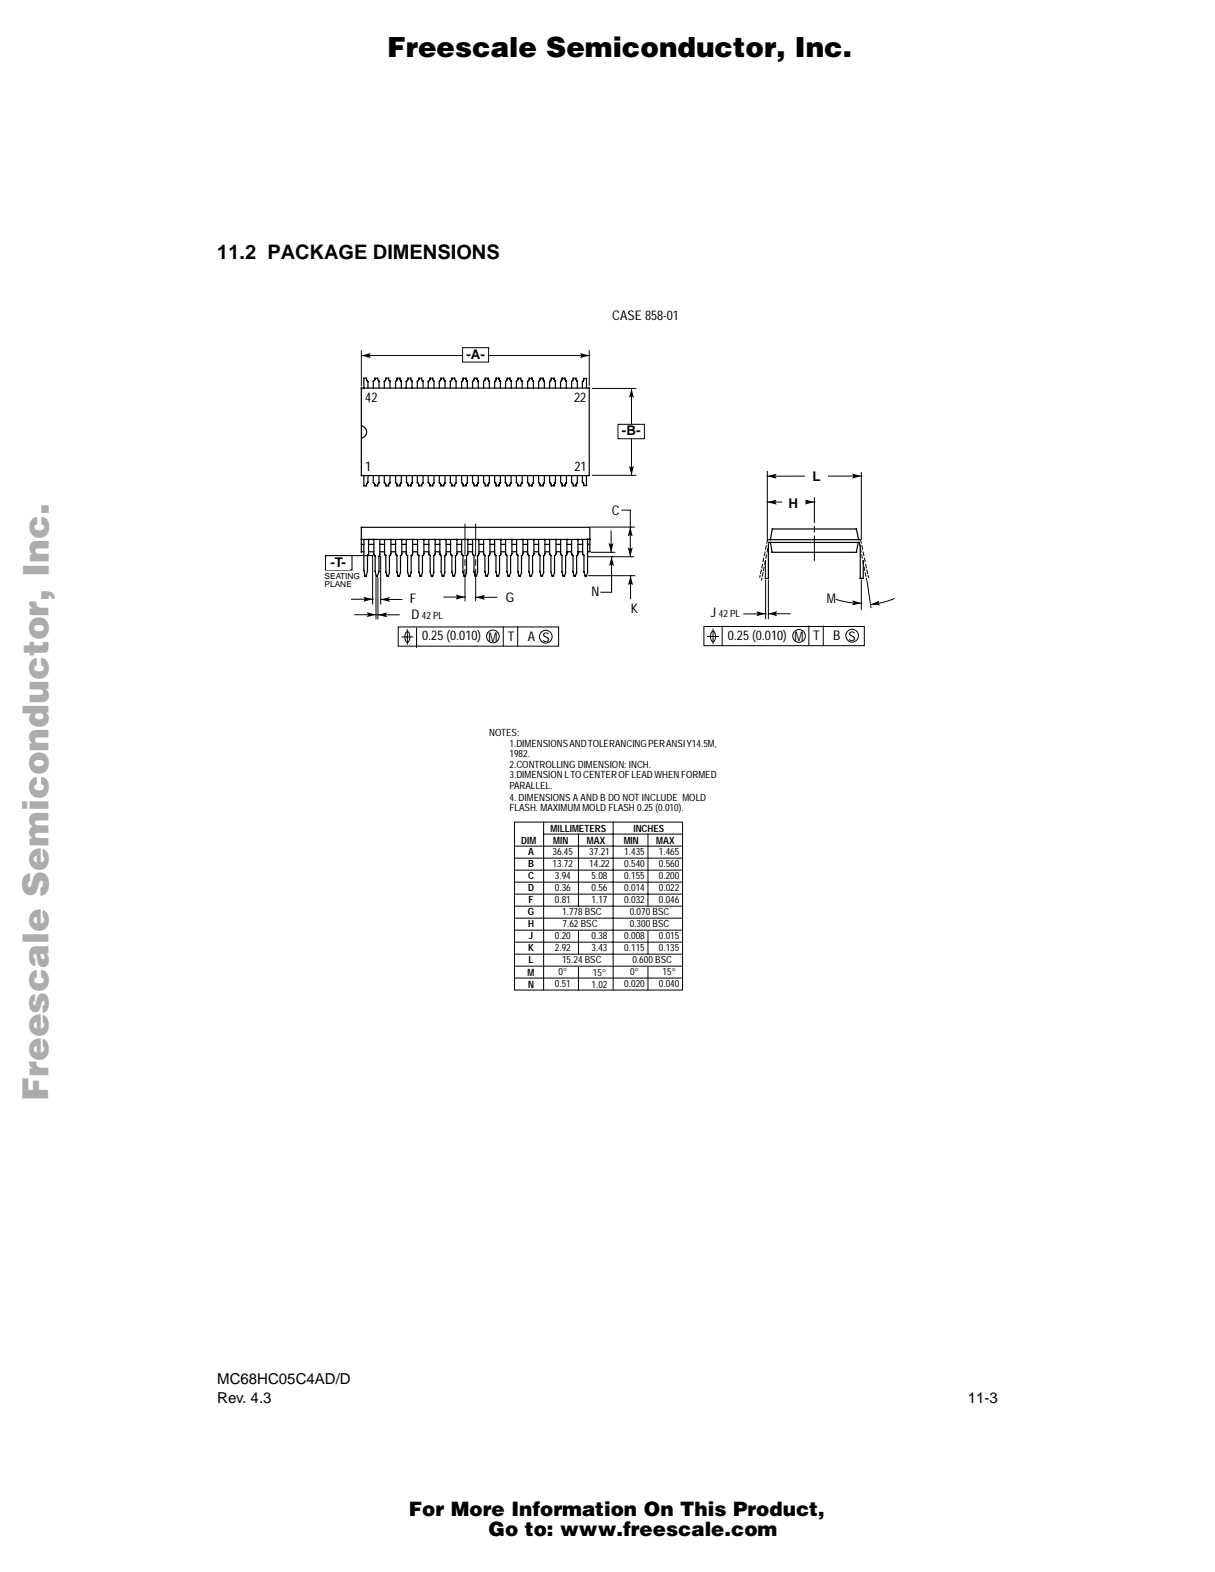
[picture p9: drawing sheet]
<svg xmlns="http://www.w3.org/2000/svg" width="216mm" height="279mm" viewBox="0 0 216 279" stroke-linecap="round" stroke-linejoin="round" font-family="sans-serif">
<g fill="none" stroke="#000" stroke-width=".18">
<path d="M64.2 62.3v6.2M104.7 62.3v6.2M105.3 69h7.7M112.2 69v15.5M57.9 98.8h8.3M66.2 98.8v8.6M67.6 98.9v8.5M82.6 93.2v5.6M82.6 99.5v1M84.5 93.2v5.6M84.5 99.5v1M104.5 99h8.1"/>
<path d="M105.1 98.2h4.2M105.1 93.7h7.6M105.3 84.5h7.7M136 99.7l-.1 .6M136 99.6v3.2h.5M136.2 98.6l-.1 .6M136.3 83.8v12.1M136.4 95.9l-.1 .6M136.4 97.5l-.1 .6M136.6 96.4l-.1 .6M144.7 88.5v4.3M144.7 93.6v.9"/>
<path d="M144.7 95.3v4.3M152.7 96.4l.1 .6M152.9 97.5l.1 .6M152.9 95.9l.2 .6M153.1 84v11.8M153.1 98.6l.1 .6M153.2 97l.1 .6M153.3 99.7l.1 .6M153.4 98.1l.1 .6M153.6 99.2l.1 .6M66.8 102.7v7.3M67.2 102.7v7.3"/>
<path d="M82.6 101.2v5.6M84.5 101.2v5.6M104.6 102.3h8.2M135.4 102.8l-.1 .3M135.6 101.8l-.1 .6M135.8 100.8l-.1 .6M136 103.1v6.9M136.5 103.1v6.9M153.1 103.1v5.2M153.5 100.8l.2 .6M153.7 101.8l.2 .6M153.8 100.3l.2 .6"/>
<path d="M153.9 102.8l.1 .3M154 101.3l.2 .6M154.1 103.3l.7 4.7M154.2 102.3l.1 .3M91.4 158.9h29.9M115.1 148.3v12.8M91.4 171.7h29.9M91.4 173.8h29.9M115.1 165.5v4.1M115.1 171.9v4.1"/>
</g>
<g fill="none" stroke="#000" stroke-width=".21">
<path d="M64.2 69h40.5v15.5h-40.5zM64.7 69v-1.8h.4l.3 .6v1.2M67.3 68.9v-1.2l-.2-.5h-.5v.2l-.3 .4v1.2M69.3 68.9v-1.2l-.2-.3v-.2h-.5l-.1 .4-.2 .2v1.2M70.3 69v-1.2l.2-.1 .1-.5h.5v.2l.2 .4v1.2M73.2 68.9v-1.2l-.2-.5h-.5l-.1 .5-.2 .1v1.2M75.2 68.9v-1.2l-.3-.3v-.2h-.5l-.1 .4-.1 .2v1.2M76.1 69v-1.2l.2-.1 .1-.5h.5l.2 .6v1.2M79.1 68.9v-1.2l-.3-.5h-.4v.2l-.3 .4v1.2M80 69v-1.2l.2-.1 .1-.5h.5v.2l.2 .4v1.2M82 69v-1.2l.2-.1 .1-.5h.5v.2l.3 .4v1.2M85 68.9v-1.2l-.2-.5h-.5v.2l-.3 .4v1.2"/>
<path d="M87 68.9v-1.2l-.3-.3v-.2h-.5v.2l-.3 .4v1.2M87.9 69v-1.2l.2-.1 .1-.5h.5v.2l.2 .4v1.2M90.9 68.9v-1.2l-.3-.3v-.2h-.5v.2l-.3 .4v1.2M92.8 68.9v-1.2l-.3-.3v-.2h-.5l-.1 .4-.1 .2v1.2M94.8 68.9v-1.2l-.2-.5h-.5v.2l-.3 .4v1.2M96.7 68.9v-1.2l-.2-.5h-.5v.2l-.3 .4v1.2M98.7 68.9v-1.2l-.2-.3v-.2h-.5v.2l-.3 .4v1.2M100.6 68.9v-1.2l-.2-.3v-.2h-.5l-.1 .4-.2 .2v1.2M102.6 68.9v-1.2l-.2-.5h-.5v.2l-.3 .4v1.2M103.5 68.9v-1l.3-.6h.4v1.6M64.2 95.9h40.6M64.7 84.6v1.7h.4l.3-.6v-1.1"/>
<path d="M65.5 98.1h.9M65.5 95.9v2.6l-.2 .3v2.8l-.3 .8h-.2l-.1-1v-5.5M66.4 95.9v2.6l.3 .3v2.8l.2 .8h.1l.3-.8 .2-5.7M67.3 84.5v1.3l-.2 .5h-.5l-.1-.4-.2-.1v-1.2M67.5 98.1h.8M68.3 84.5v1.3l.2 .1 .1 .4h.5v-.2l.2-.3v-1.3M69.5 95.9v2.5l-.3 .4v2.9l-.2 .7h-.2l-.2-.8v-2.9l-.2-.1-.1-.3v-2.4M69.5 98.1h.8M70.3 84.5v1.3l.2 .1 .1 .4h.5v-.2l.2-.3v-1.3M71.4 95.9v2.5l-.2 .4v2.9l-.2 .7h-.3l-.2-.8v-2.9l-.2-.1v-.3v-2.4M71.4 98.1h.8M72.2 84.5v1.3l.2 .1 .1 .4h.5l.3-.5v-1.3"/>
<path d="M73.3 95.9v2.5l-.2 .4v2.9l-.2 .7h-.3l-.2-.8v-2.9l-.2-.1v-.3v-2.4M73.3 98.1h.9M75.2 84.5v1.3l-.3 .3v.2h-.5l-.1-.4-.1-.1v-1.2M75.3 95.9v2.5l-.2 .4v2.9l-.2 .7h-.3l-.2-.8v-2.9l-.2-.1v-.3v-2.4M75.3 98.1h.9M76.1 84.5v1.3l.2 .1 .1 .4h.5l.2-.5v-1.3M77.3 95.9v2.5l-.2 .4v2.9l-.2 .7h-.3l-.2-.8v-2.9l-.2-.1v-.3v-2.4M77.3 98.1h.9M79.1 84.5v1.3l-.3 .5h-.4l-.2-.4-.1-.1v-1.2M79.3 95.9v2.5l-.3 .4v2.9l-.2 .7h-.2l-.2-.8v-2.9l-.2-.1v-.3v-2.4M79.3 98.1h.8M80 84.5v1.3l.2 .1 .1 .4h.5v-.2l.2-.3v-1.3"/>
<path d="M81.2 95.9v2.5l-.3 .4v2.9l-.2 .7h-.2l-.2-.8v-2.9l-.2-.1v-.3v-2.4M81.2 98.1h.8M82 84.5v1.3l.2 .1 .1 .4h.5v-.2l.3-.3v-1.2M83.1 95.9v2.5l-.2 .4v2.9l-.2 .7h-.2l-.2-.8v-2.9l-.2-.1-.1-.3v-2.4M83.1 98.1h.9M84 84.6v1.2l.2 .1 .1 .4h.5l.2-.5v-1.2M85.1 95.9v2.5l-.2 .4v2.9l-.2 .7h-.3l-.2-.8v-2.9l-.2-.4v-2.4M85.1 98.1h.8M87 84.5v1.3l-.3 .3v.2h-.5l-.1-.4-.2-.1v-1.2M87.1 95.9v2.5l-.3 .4v2.9l-.2 .7h-.2l-.2-.8v-2.9l-.2-.1-.1-.3v-2.4M87.1 98.1h.8M87.9 84.5v1.3l.2 .1 .1 .4h.5v-.2l.2-.3v-1.2"/>
<path d="M89 95.9v2.5l-.2 .4v2.9l-.2 .7h-.3l-.2-.8v-2.9l-.2-.1v-.3v-2.4M89 98.1h.8M89.8 84.5v1.3l.2 .1 .1 .4h.5l.2-.5v-1.2M91 95.9v2.5l-.3 .4v2.9l-.2 .7h-.2l-.2-.8v-2.9l-.3-.4v-2.4M91 98.1h.8M92.8 84.5v1.3l-.3 .3v.2h-.5l-.1-.4-.1-.1v-1.2M92.9 95.9v2.5l-.2 .4v2.9l-.2 .7h-.3l-.2-.8v-2.9l-.2-.1v-.3v-2.4M93 98.1h.8M94.8 84.5v1.3l-.3 .3v.2h-.5v-.4l-.2-.1v-1.2M94.9 95.9v2.5l-.3 .4v2.9l-.2 .7h-.2l-.2-.8v-2.9l-.2-.1v-.3v-2.4M94.9 98.1h.8M96.7 84.5v1.3l-.2 .5h-.5l-.1-.4-.2-.1v-1.2"/>
<path d="M96.8 95.9v2.5l-.2 .4v2.9l-.2 .7h-.2l-.2-.8v-2.9l-.3-.4v-2.4M96.8 98.1h.8M97.7 84.6v1.2l.2 .1 .1 .4h.5v-.2l.2-.3v-1.2M98.8 95.9v2.5l-.3 .4v2.9l-.2 .7h-.2l-.2-.8v-2.9l-.2-.1v-.3v-2.4M98.9 98.1h.7M99.6 84.5v1.3l.2 .1 .1 .4h.5v-.2l.3-.3v-1.3M100.7 95.9v2.5l-.2 .4v2.9l-.2 .7h-.2l-.2-.8v-2.9l-.2-.1-.1-.3v-2.4M100.7 98.1h.8M102.6 84.5v1.3l-.2 .5h-.5l-.1-.4-.2-.1v-1.2M102.7 95.9v2.5l-.2 .4v2.9l-.2 .7h-.3l-.2-.8v-2.9l-.2-.4v-2.4M102.7 98.1h.8M103.5 84.5v1.2l.3 .6h.4v-1.8"/>
<path d="M104.4 98.1l.4-.1v-4.3h-40.6v4.4h.5M104.4 95.8v5.9l-.2 .7h-.2l-.2-.8v-2.9l-.2-.1-.1-.3v-2.4M136.4 95.9h16.5M136.5 96.9v5.9M136.6 96.4h16.1M136.9 96.4l.3 1.7M137.2 94.1l-.3 1.8M137.3 94h14.9l.4 1.9M152.5 96.4l-.3 1.8h-15M152.9 96.9v5.9h.5v-3.2"/>
</g>
<path d="M64.2 63.2l1.7-.5-.3 .5 .3 .4zM103.1 62.7l1.6 .5-1.6 .4 .2-.4zM112.2 69l.4 1.7-.4-.3-.4 .3zM108.1 96.5l.5 .3 .4-.3-.4 1.7zM111.8 82.8l.4 .3 .4-.3-.4 1.7zM81 105.7l1.6 .4-1.6 .5 .2-.5zM84.5 106.2l1.7-.5-.3 .5 .3 .4zM108.7 99l.4 1.6-.4-.3-.5 .3z" fill="#000"/>
<path d="M64.2 63.2h40.5zM108.6 94.4v3.8zM78.9 106.1h3.7zM84.5 106.2h3.8zM108.7 99v6.2z" fill="#000" stroke="#000" stroke-width=".18"/>
<g fill="#fff" stroke="#000" stroke-width=".18">
<path d="M109.8 75.4h4.7v2.6h-4.7z" fill-rule="evenodd"/>
<path d="M57.9 98.8h4.6v2.5h-4.6z" fill-rule="evenodd"/>
</g>
<g fill="#fff">
<path d="M110 75.7h4.3v2h-4.3z" fill-rule="evenodd"/>
<path d="M58 99.1h4.2v2.1h-4.2z" fill-rule="evenodd"/>
</g>
<g fill="none" stroke="#000" stroke-width=".18">
<path d="M67.2 109.3h3.7M148.6 106.5l2 .5 1.3 .2M158.9 106.4l-2.1 .7-2.1 .4M91.4 146.1h29.9v29.9h-29.9zM91.4 150.4h29.9M91.4 154.7h29.9M91.4 152.5h29.9M91.4 156.8h29.9M96.6 146.1v29.9M96.6 148.3h24.7M102.8 148.3v12.8M109 146.1v29.9"/>
<path d="M91.4 163.2h29.9M91.4 161.1h29.9M91.4 165.3h29.9M91.4 167.5h29.9M91.4 169.6h29.9"/>
</g>
<g fill="#000">
<path d="M111.6 97.3l.4 .3 .4-.3-.4 1.7zM112 93.7l.4 1.6-.4-.2-.4 .2zM136.3 84.6l1.7-.4-.3 .4 .3 .5zM136.3 89.2l1.7-.4-.3 .4 .3 .5zM143 88.8l1.7 .4-1.7 .5 .3-.5zM151.4 84.2l1.7 .4-1.7 .5 .3-.5zM64.6 106.1l1.6 .4-1.6 .5 .2-.5zM65.2 108.8l1.6 .5-1.6 .4 .2-.4zM67.2 109.3l1.6-.4-.3 .4 .3 .4zM67.6 106.5l1.7-.4-.3 .4 .3 .5zM112 102.3l.5 1.7-.5-.3-.4 .3zM134.4 108.6l1.6 .5-1.6 .4 .3-.4z"/>
<path d="M136.5 109.1l1.6-.5-.2 .5 .2 .4zM151.5 106.7l1.6 .5-1.7 .4 .3-.4zM154.7 107.5l1.6-.8-.2 .5 .3 .4z"/>
</g>
<g fill="#000" stroke="#000" stroke-width=".18">
<path d="M110.5 90.7h1.5zM112 93.7v5.3zM112 90.7v2.9zM136.3 89.2h8.4zM136.3 84.6h16.8zM62.5 106.5h3.7zM63 109.3h3.8zM67.6 106.5h3.8zM106.8 105.3h1.9zM112 102.3v4.1zM132.2 109.1h3.7zM136.6 109.1h3.8z"/>
<path d="M151.9 107.2h1.2z"/>
</g>
<g fill="#fff">
<path d="M139.4 88.2h2.5v2.7h-2.5z" fill-rule="evenodd"/>
<path d="M143.5 83.4h2.6v2.6h-2.6z" fill-rule="evenodd"/>
<path d="M139 88.5h4v2.4h-4z" fill-rule="evenodd"/>
<path d="M143.1 83.7h4v2.4h-4z" fill-rule="evenodd"/>
</g>
<g fill="none" stroke="#000" stroke-width=".18">
<path d="M135.7 99.2l-.1 .6M135.9 98.1l-.1 .6M136.2 97l-.2 .6M70.8 111.4h28.5v3.4h-28.5zM71.4 113.2h2M72.2 112.3l.2-.1a1.27 1.27 0 0 1 0 2 1.31 1.31 0 0 1-.2-1.9zM72.4 111.9v2.6M74 111.7v3.4M89.4 111.4v3.4M92 111.4v3.4M125.1 111.3h28.5v3.5h-28.5zM125.7 113.1h2"/>
<path d="M126.5 112.2h.2a1.27 1.27 0 0 1 0 1.9 1.31 1.31 0 0 1-.2-1.9zM126.7 111.8v2.6M128.3 111.3v3.4M135.1 102.3l-.1 .3M135.3 101.3l-.1 .6M135.5 100.3l-.1 .6M143.7 111.3v3.4M146.3 111.3v3.4M102.8 165.5v4.1M102.8 171.9v4.1"/>
<circle cx="87.6" cy="113.1" r="1.13"/>
<circle cx="97" cy="113.1" r="1.13"/>
</g>
<g fill="none" stroke="#000" stroke-width=".21">
<path d="M64.2 75.7a1.07 1.07 0 0 1 1 1.1 1.07 1.07 0 0 1-1 1M64.2 96.8h.5M65.5 96.8h.9M67.5 96.8h.8M69.5 96.8h.8M71.4 96.8h.8M73.3 96.8h.9M75.3 96.8h.9M77.3 96.8h.9M79.3 96.8h.8M81.2 96.8h.8M83.1 96.8h.9"/>
<path d="M85.1 96.8h.8M87.1 96.8h.8M89 96.8h.8M91 96.8h.8M93 96.8h.8M94.9 96.8h.8M96.8 96.8h.8M98.9 96.8h.7M100.7 96.8h.8M102.7 96.8h.8M104.4 96.7h.4"/>
</g>
<path d="M82.3 62.1h4.5v2h-4.5z" fill-rule="evenodd" fill="#fff"/>
<g fill="none" stroke="#000" stroke-width=".18">
<path d="M82.2 61.8h4.6v2.6h-4.6z"/>
<circle cx="142" cy="113" r="1.13"/>
<circle cx="151.4" cy="113" r="1.13"/>
</g>
<text font-size="6.4" fill="#acacac" x="8.6" y="195.7" transform="rotate(-90 8.6 195.7)">Freescale Semiconductor, Inc...</text>
<text font-size="4.9" x="68.8" y="10.1">Freescale Semiconductor, Inc.</text>
<text font-size="3.6" x="38.6" y="46.1">11.2 PACKAGE DIMENSIONS</text>
<g font-size="3.5">
<text x="72.7" y="269.4">For More Information On This Product,</text>
<text x="86.8" y="272.9">Go to: www.freescale.com</text>
</g>
<g font-size="2.7">
<text x="38.6" y="246">MC68HC05C4AD/D</text>
<text x="38.6" y="249.3">Rev. 4.3</text>
<text x="172" y="249.3">11-3</text>
</g>
<g font-size="2.4">
<text x="108.8" y="56.9">CASE 858-01</text>
<text x="82.9" y="63.8">-A-</text>
<text x="64.9" y="71.4">42</text>
<text x="102" y="71.4">22</text>
<text x="110.5" y="77.4">-B-</text>
<text x="64.9" y="83.8">1</text>
<text x="102.1" y="83.8">21</text>
<text x="144.4" y="85.4">L</text>
<text x="108.7" y="91.5">C</text>
<text x="140.1" y="90.2">H</text>
<text x="58.7" y="100.8">-T-</text>
<text x="72.8" y="107.3">F</text>
<text x="89.9" y="107">G</text>
<text x="105.1" y="106">N</text>
<text x="146.9" y="107.2">M</text>
<text x="73.1" y="110">D</text>
<text x="75" y="113.8">0.25 (0.010) M</text>
<text x="90.2" y="113.8">T</text>
<text x="93.8" y="113.8">A S</text>
<text x="112.1" y="108.9">K</text>
<text x="126.3" y="109.6">J</text>
<text x="129.3" y="113.8">0.25 (0.010) M</text>
<text x="144.5" y="113.8">T</text>
<text x="148.1" y="113.8">B S</text>
</g>
<g font-size="1.8">
<text x="74.9" y="110">42 PL</text>
<text x="127.7" y="109.6">42 PL</text>
<text x="86.9" y="130.9">NOTES:</text>
<text x="90.5" y="132.7">1.DIMENSIONS AND TOLERANCING PER ANSI Y14.5M,</text>
<text x="90.5" y="134.6">1982.</text>
<text x="90.5" y="136.5">2.CONTROLLING DIMENSION: INCH.</text>
<text x="90.5" y="138.2">3.DIMENSION L TO CENTER OF LEAD WHEN FORMED</text>
<text x="90.5" y="140.2">PARALLEL.</text>
<text x="90.5" y="142.3">4. DIMENSIONS A AND B DO NOT INCLUDE MOLD</text>
<text x="90.5" y="144.2">FLASH. MAXIMUM MOLD FLASH 0.25 (0.010).</text>
<text x="97.8" y="147.9">MILLIMETERS</text>
<text x="112.6" y="147.9">INCHES</text>
<text x="92.6" y="150.1">DIM</text>
<text x="93.8" y="152">A</text>
<text x="93.8" y="154.1">B</text>
<text x="98.2" y="152">36.45</text>
<text x="98.2" y="154.1">13.72</text>
<text x="98.3" y="150.1">MIN</text>
<text x="104.3" y="150.1">MAX</text>
<text x="104.7" y="152">37.21</text>
<text x="104.7" y="154.1">14.22</text>
<text x="110.8" y="150.1">MIN</text>
<text x="110.9" y="152">1.435</text>
<text x="110.9" y="154.1">0.540</text>
<text x="116.6" y="150.1">MAX</text>
<text x="117.1" y="152">1.465</text>
<text x="117.1" y="154.1">0.560</text>
<text x="93.8" y="156.3">C</text>
<text x="93.8" y="158.4">D</text>
<text x="93.9" y="160.6">F</text>
<text x="98.6" y="156.3">3.94</text>
<text x="98.6" y="158.4">0.36</text>
<text x="98.6" y="160.5">0.81</text>
<text x="105.1" y="156.3">5.08</text>
<text x="105.1" y="158.4">0.56</text>
<text x="105.1" y="160.6">1.17</text>
<text x="110.9" y="156.3">0.155</text>
<text x="110.9" y="158.4">0.014</text>
<text x="110.9" y="160.5">0.032</text>
<text x="117.1" y="156.3">0.200</text>
<text x="117.1" y="158.4">0.022</text>
<text x="117.1" y="160.5">0.046</text>
<text x="93.8" y="162.7">G</text>
<text x="93.8" y="164.8">H</text>
<text x="93.9" y="167">J</text>
<text x="98.6" y="166.9">0.20</text>
<text x="99.9" y="162.6">1.778 BSC</text>
<text x="100" y="164.8">7.62 BSC</text>
<text x="105.1" y="167">0.38</text>
<text x="110.9" y="166.9">0.008</text>
<text x="111.9" y="162.6">0.070 BSC</text>
<text x="111.9" y="164.8">0.300 BSC</text>
<text x="117.1" y="166.9">0.015</text>
<text x="93.7" y="173.4">M</text>
<text x="93.8" y="169.1">K</text>
<text x="93.9" y="171.2">L</text>
<text x="98.6" y="169.1">2.92</text>
<text x="99.3" y="173.3">0°</text>
<text x="99.9" y="171.1">15.24 BSC</text>
<text x="105.1" y="169.1">3.43</text>
<text x="105.4" y="173.4">15°</text>
<text x="110.9" y="169.1">0.115</text>
<text x="112" y="173.3">0°</text>
<text x="112.4" y="171.1">0.600 BSC</text>
<text x="117.1" y="169.1">0.135</text>
<text x="117.7" y="173.4">15°</text>
<text x="93.8" y="175.5">N</text>
<text x="98.6" y="175.5">0.51</text>
<text x="105.1" y="175.5">1.02</text>
<text x="110.9" y="175.5">0.020</text>
<text x="117.1" y="175.5">0.040</text>
</g>
<g font-size="1.5">
<text x="57.7" y="102.9">SEATING</text>
<text x="57.7" y="104.3">PLANE</text>
</g>
</svg>
